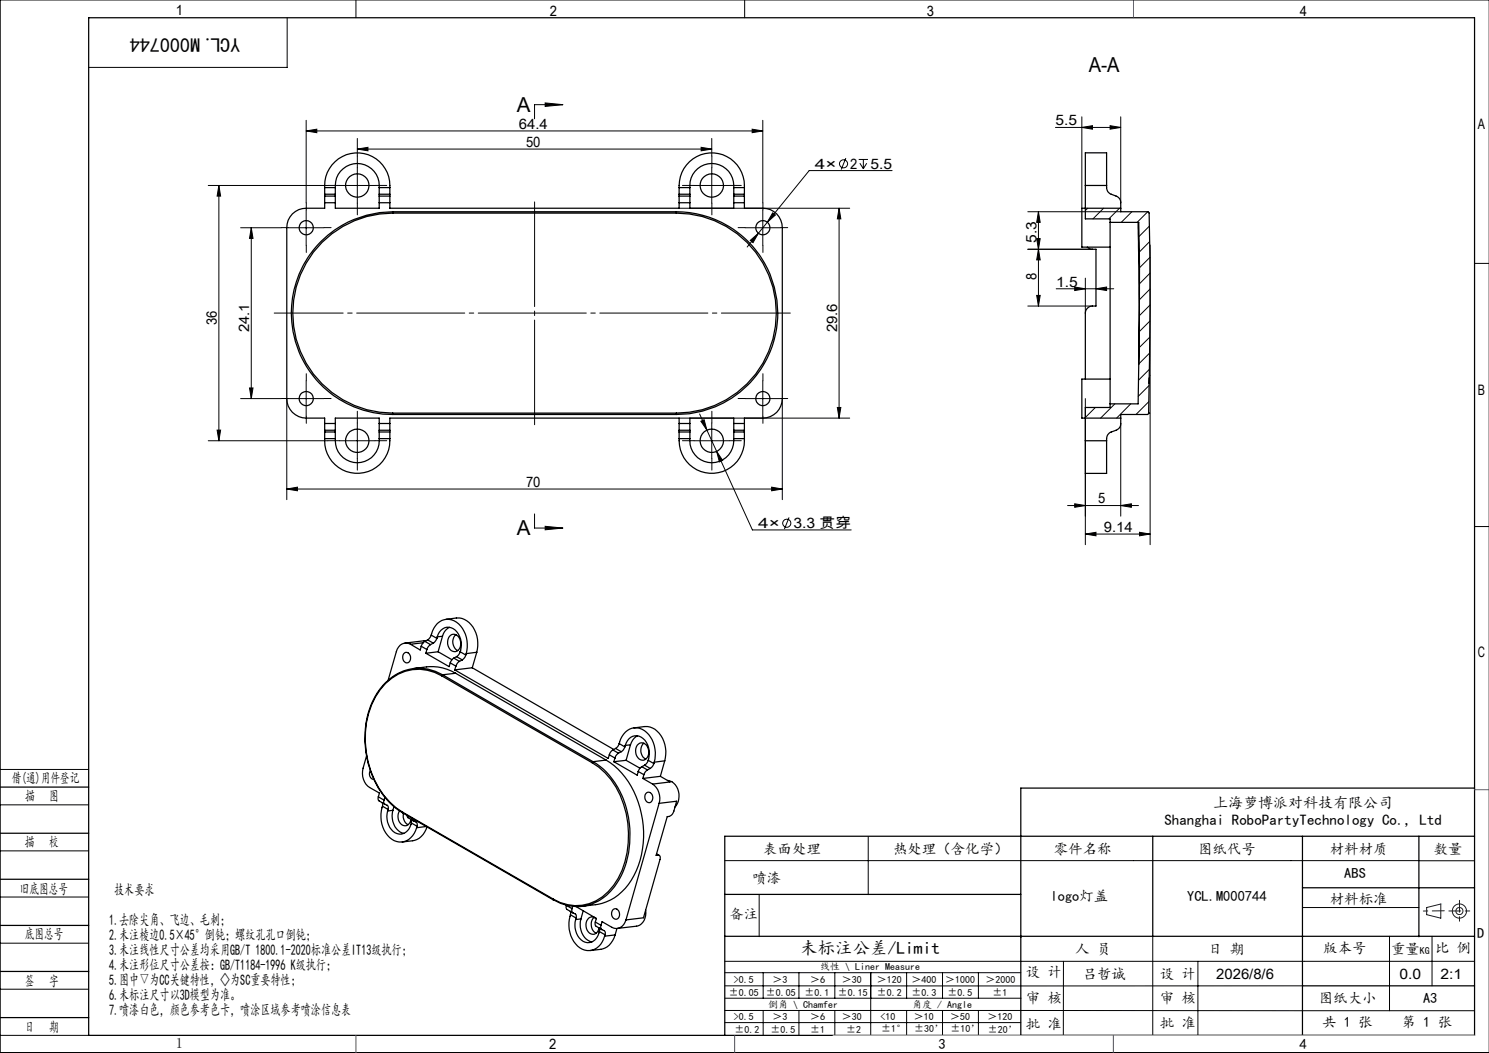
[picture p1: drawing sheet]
<svg xmlns="http://www.w3.org/2000/svg" width="420mm" height="297mm" viewBox="0 0 420 297" stroke-linecap="round" stroke-linejoin="round" font-family="sans-serif">
<g fill="none" stroke="#000" stroke-width=".28">
<path d="M100.4 0v5M210 0v5M420 0h-419.9v297h419.9M81 5v14h-56M86.4 36.9l3-.5v1zM86.4 33.9v23.3M86.4 36.9h128.8M100.8 39v5M153.8 29l5 .5-5 .5zM158.8 29.5h-8v4M200.8 39v5M212.2 36.4l3 .5-3 .5z"/>
<path d="M215.2 33.9v23.3M297.7 35.9h18.4M305.2 35.9l3-.4v.9zM305.2 32.9v25.8M313.1 35.5l3 .4-3 .5zM316.1 32.9v24.3M58.7 52.3h33.8M61.7 52.3l.5 3h-1zM61.7 52.3v72M86.4 59.2v10M95.8 52.3h10M100.8 42l3-.4v.9z"/>
<path d="M100.8 47.3v10M100.8 42h100M191.6 58.7h48.1M195.8 52.3h10M197.8 41.6l3 .4-3 .5zM200.8 47.3v10M215.2 59.2v10M236.7 58.7v59.2M236.7 58.7l.5 3h-1zM238.6 44.6l-1.3 3.2M242.2 45h2.6M242.5 46l1 1.6"/>
<path d="M243.5 45v2.6M244.5 46l-1 1.6M251.6 48.1h-23.4l-11.8 14.6M289.9 59.7h26.2M292.9 59.7v26.6M292.9 59.7l.5 3h-1zM306.8 58.7l-.7 .7M311.3 58.7l-3 3M315.8 58.7l-3 3M319.3 59.7l-3 3M323.7 59.7l-3 3M67.9 64.2h11.5"/>
<path d="M70.9 64.2l.5 3h-1zM70.9 64.2v48.2M81.4 64.2h10M210.2 64.2h10M211.6 67.8l2.3-2-1.5 2.6zM213.9 65.8l-3.2 3.9M216.4 62.7l-2.5 3.1M217.9 60l.8 .6-2.3 2.1zM292.4 67.3h1l-.5 3zM292.9 70.3l.5 3h-1zM306.1 78.5v9.8M308.2 70.3h-18.3"/>
<path d="M324.2 63.8l-2.9 2.9M324.3 68.2l-3 2.9M324.4 72.6l-3 2.9M324.4 77l-3 3M324.4 69.1v84.5M415.9 74.3h4.1M289.9 86.3h18.3M292.4 83.3h1l-.5 3zM297.9 81.5h16.2M303.1 81l3 .5-3 .4zM309.1 81.5l3-.5v.9zM324.2 99.6l-3 3.1"/>
<path d="M324.3 95.1l-3 3M324.3 90.6l-3 3M324.4 81.5l-3 3M324.4 86l-3 3M67.9 112.4h11.5M70.4 109.4h1l-.5 3zM80.9 112.4v28.5M81.4 112.4h10M86.4 107.4v10M100.8 119.3v10M191.6 117.9h48.1M197.3 116.8l2.1 4.5"/>
<path d="M197.7 118.8l.9-.4 .8 2.9zM200.8 119.3v10M210.2 112.4h10M215.2 107.4v10M220.7 112.4v28.5M236.2 114.9h1l-.5 3zM306.1 112.4v41.2M309 114.9l-2.9 2.9M314.5 113.9l-4.1 4M316.1 119.4v26.2M318.9 113.9l-3.9 4M324 113.3l-3.6 3.6"/>
<path d="M324.1 108.8l-3 3M324.2 104.2l-3.1 3M58.7 124.3h33.8M61.2 121.3h1l-.5 3zM80.9 137.9l3-.5v1zM80.9 137.9h139.8M95.8 124.3h10M195.8 124.3h10M199.4 121.3l2.7 6M202.1 127.3l1.7 2.6-.9 .4zM202.1 127.3l10.1 22.2h27.9M217.7 137.4l3 .5-3 .5z"/>
<path d="M150.8 145v3.9h8M153.8 148.4l5 .5-5 .5zM222.6 145.9l-1.3 3.3M301.1 142.6h20M303.1 142.1l3 .5-3 .5zM306.1 150.6l3-.5v1zM306.1 150.6h18.3M316.1 142.6l3-.5v1zM321.4 150.1l3 .5-3 .5zM415.9 148.5h4.1M0 217h25M0 227h25"/>
<path d="M0 240h25M244.9 236v16.3M0 253h25M204.4 242.7h195.8M214.1 252.4v11.8M367.4 256h32.8M400.2 242.8h15.7M0 266h25M0 279h25M204.4 271.1h211.5M204.4 278.1h163M204.4 274.4h83.5"/>
<path d="M215.3 274.4v7.1M225.4 274.4v7.1M235.5 274.4v7.1M245.6 274.4v17.6M255.7 274.4v7.1M265.9 274.4v7.1M276 274.4v7.1M300 271.1l-.1 21M325.2 264.1v27.9M337.9 271.1v20.9M391.9 264.1v21M403.9 264.1v14"/>
<path d="M0 292h25M204.4 285l211.5 .1M204.4 288.4h83.5M204.5 281.5h83.5M215.3 285v7M225.4 285v7M235.5 285v7M255.7 285v7M265.9 285v7M276 285v7M287.9 292h128"/>
<circle cx="237.9" cy="46.2" r="1.14"/>
<circle cx="221.9" cy="147.6" r="1.15"/>
</g>
<g fill="none" stroke="#191924" stroke-width=".28">
<path d="M402.4 256l4-1v4l-4-1z"/>
<circle cx="411.7" cy="257" r="1"/>
<circle cx="411.7" cy="257" r="2"/>
</g>
<path d="M222.9 88.3h-145.6" fill="none" stroke="#000" stroke-width=".28" stroke-dasharray="30.5 1.3 1.3 1.3" stroke-dashoffset="11"/>
<path d="M150.8 119.8v-62.9" fill="none" stroke="#000" stroke-width=".28" stroke-dasharray="30.5 1.3 1.3 1.3" stroke-dashoffset="1"/>
<g fill="none" stroke="#000" stroke-width=".28" stroke-dasharray="30.5 1.3 1.3 1.3">
<path d="M86.4 59.2v-2M95.8 52.3h-3.3M100.8 47.3v-3.3M100.8 57.3v3.3M105.8 52.3h3.3M195.8 52.3h-3.3M200.8 47.3v-3.3M200.8 57.3v3.3M205.8 52.3h3.3M215.2 59.2v-2M81.4 64.2h-2M86.4 69.2v2"/>
<path d="M91.4 64.2h2M210.2 64.2h-2M215.2 69.2v2M220.2 64.2h2M81.4 112.4h-2M86.4 107.4v-2M86.4 117.4v2M91.4 112.4h2M100.8 119.3v-3.3M200.8 119.3v-3.3M210.2 112.4h-2M215.2 107.4v-2"/>
<path d="M215.2 117.4v2M220.2 112.4h2M95.8 124.3h-3.3M100.8 129.3v3.3M105.8 124.3h3.3M195.8 124.3h-3.3M200.8 129.3v3.3M205.8 124.3h3.3"/>
</g>
<g fill="none" stroke="#000" stroke-width=".35">
<path d="M25 5h390.9v287h-390.9zM91.6 57.2v1.5h-5.2a5.4 5.4 0 0 0-5.5 5.5v48.2a5.5 5.5 0 0 0 5.5 5.5h5.2v1.5M91.6 55.3v1.9M91.6 52.9a9.2 9.2 0 0 1 9.2-9.8 9.2 9.2 0 0 1 9.2 9.8M91.6 52.9v1.9M91.6 54.8v.5M91.6 57.2h3M91.6 55.3h3M91.6 52.9h3M91.6 54.8h3M94.6 55.3v1.9M94.6 52.9a6.2 6.2 0 0 1 6.2-6.8 6.2 6.2 0 0 1 6.2 6.8"/>
<path d="M94.6 52.9v1.9M94.6 57.2v1.5h12.4v-1.5M94.6 54.8v.5M107 55.3v1.9M107 52.9v1.9M107 54.8v.5M107 57.2h3M107 55.3h3M107 52.9h3M107 54.8h3M110 55.3v1.9M110 52.9v1.9"/>
<path d="M110 57.2v1.5h81.6v-1.5M110 54.8v.5M110.8 59.7v.4M110.8 59.7a28.7 28.7 0 0 0-23.8 12.7 28.6 28.6 0 0 0 23.8 44.5M110.8 59.7h80M190.8 59.7v.4M190.8 59.7a28.7 28.7 0 0 1 26.4 17.7 28.6 28.6 0 0 1-26.4 39.5M191.6 55.3v1.9M191.6 52.9a9.2 9.2 0 0 1 9.2-9.8 9.2 9.2 0 0 1 9.2 9.8M191.6 52.9v1.9M191.6 54.8v.5M191.6 57.2h3"/>
<path d="M191.6 55.3h3M191.6 52.9h3M191.6 54.8h3M194.6 55.3v1.9M194.6 52.9a6.2 6.2 0 0 1 6.2-6.8 6.2 6.2 0 0 1 6.2 6.8M194.6 52.9v1.9M194.6 57.2v1.5h12.4v-1.5M194.6 54.8v.5M207 55.3v1.9M207 52.9v1.9M207 54.8v.5M207 57.2h3"/>
<path d="M207 55.3h3M207 52.9h3M207 54.8h3M210 57.2v1.5h5.2a5.4 5.4 0 0 1 5.5 5.5v48.2a5.5 5.5 0 0 1-5.5 5.5h-5.2v1.5M210 55.3v1.9M210 52.9v1.9M210 54.8v.5M306.1 52.3v-9.2h6v9.2M306.1 52.3v9.4h7v1M306.1 52.3h6M312.1 52.3a2.18 2.18 0 0 0 1.3 2.5l1.4 .5a1.91 1.91 0 0 1 1.3 1.9v2.5h7.7l.3 .3a938.3 938.3 0 0 1-.1 56.5M316.1 58.7h-10.9v11h7.9"/>
<path d="M110.8 60.1a28.2 28.2 0 0 0-28.2 28.2 28.2 28.2 0 0 0 28.2 28.2M110.8 60.1h80M190.8 60.1a28.2 28.2 0 0 1 28.2 28.2 28.2 28.2 0 0 1-28.2 28.2M306.7 69.7l1.1 .6h1.3v16a2.27 2.27 0 0 0-3 2v18.6M313.1 62.7h8.1a1257.2 1257.2 0 0 1-.2 51.2h-7.9M313.1 62.7v51.2M321.1 62.7l.2 22.8-.1 17.3M91.6 119.4v2M91.6 119.4h3M94.6 119.4v2M94.6 119.4v-1.5h12.4v1.5M107 119.4v2"/>
<path d="M107 119.4h3M110 119.4v2M110 119.4v-1.5h81.6v1.5M110.8 116.5v.4M110.8 116.9h80M110.8 116.5h80M190.8 116.5v.4M191.6 119.4v2M191.6 119.4h3M194.6 119.4v2M194.6 119.4v-1.5h12.4v1.5M207 119.4v2"/>
<path d="M207 119.4h3M210 119.4v2M313.1 106.9h-7.9v11h10.9M313.1 113.9v1h-7v9.4M324 116.5h.1M324 116.5l-.3 .4h-7.6v2.5a2 2 0 0 1-1.3 2l-1.4 .4a2.15 2.15 0 0 0-1.3 2.5M324.2 106.6l-.1 1.6M91.6 123.7a9.2 9.2 0 0 0 9.2 9.8 9.2 9.2 0 0 0 9.2-9.8M91.6 121.8v1.9M91.6 121.4v.4M91.6 121.4h3M91.6 123.7h3"/>
<path d="M91.6 121.8h3M94.6 123.7a6.2 6.2 0 0 0 6.2 6.8 6.2 6.2 0 0 0 6.2-6.8M94.6 121.8v1.9M94.6 121.4v.4M107 121.8v1.9M107 121.4v.4M107 121.4h3M107 123.7h3M107 121.8h3M110 121.8v1.9M110 121.4v.4M191.6 123.7a9.2 9.2 0 0 0 9.2 9.8 9.2 9.2 0 0 0 9.2-9.8"/>
<path d="M191.6 121.8v1.9M191.6 121.4v.4M191.6 121.4h3M191.6 123.7h3M191.6 121.8h3M194.6 123.7a6.2 6.2 0 0 0 6.2 6.8 6.2 6.2 0 0 0 6.2-6.8M194.6 121.8v1.9M194.6 121.4v.4M207 121.8v1.9M207 121.4v.4M207 121.4h3M207 123.7h3"/>
<path d="M207 121.8h3M210 121.8v1.9M210 121.4v.4M306.1 124.3v9.2h6v-9.2M306.1 124.3h6M121.6 179.1a4.8 4.8 0 0 1 5.8-4.3 7.8 7.8 0 0 1 4.1 9.6M121.6 179.1l-1 1.4M121.6 179.1l1.6 1M123.3 179.6a3.1 3.1 0 0 1 2.7-2.7 3.1 3.1 0 0 1 3.3 1.9 6 6 0 0 1 .5 5M123.3 179.6l-.1 .5M124.8 179.5l-1.5 .1M124.8 179.5l-1.2 4.3"/>
<path d="M125.8 174.7l2.9-.4a5.6 5.6 0 0 1 5.5 4.2l.6 2.8-.3 2.7M126.8 176.9a3.6 3.6 0 0 0-2 2.6M127.1 179.2a1.89 1.89 0 0 1 2.8 1.6 2.06 2.06 0 0 1-2.2 2.9 2.84 2.84 0 0 1-.6-4.5zM128.6 179a2.87 2.87 0 0 0 .5 4.5M108.5 192.8a21.8 21.8 0 0 0-5.6 16 25.1 25.1 0 0 0 7.3 17.9l3.5 2.6-.1-.2M113.8 184.4a1.17 1.17 0 0 1 1.5-.2 1.17 1.17 0 0 1 .5 1.4 1.14 1.14 0 0 1-1.1 1.4 1.14 1.14 0 0 1-1.1-1.4zM115.8 181.7a2.74 2.74 0 0 0-4 2.1l-2.3 8.1M115.8 181.7l2.7 1.6 .3-1M116.7 188.6a16.3 16.3 0 0 1 10.6 .7l1.2 .6M118.8 182.3l1.6 .9M119.4 181.3l-3.6 .4M119.8 180.9l-.7 .7-.3 .7"/>
<path d="M119.8 180.9l1.6 .9M120.1 184.3l6.6 3.7 .3-1M120.2 180.7l-6 .7M120.4 183.2l-.3 1.1M120.6 180.5l1.6 .9M120.6 180.5l-.8 .4M121.4 181.8l-.7 .8-.3 .6M122.2 181.4l-.8 .4M123.2 180.1l-1 1.3M123.6 183.8l3.9 2.3M123.6 183.8l-3.5 .5M124.6 190.6a12.9 12.9 0 0 0-17.4 3.9 25.7 25.7 0 0 0-.4 27.7 20.2 20.2 0 0 0 6.8 6.9"/>
<path d="M124.6 190.6l42.4 24.5M124.8 190.3l42.5 24.5M124.8 190.3l-.2 .3M124.8 190.3a12.9 12.9 0 0 0-15.1 1.4l-1.1 1M127 187l1.6 .9M128 185.6l-.6 .6-.4 .8M128 185.6l1.6 .9M128.3 188.9l43.3 25 .3-1M128.5 189.9l42.5 24.5M128.5 189.9l-3.7 .4M128.6 187.9l-.3 1M128.8 185.2l1.6 .9"/>
<path d="M128.8 185.2l-.8 .4M129.6 186.5l-.6 .6-.4 .8M129.8 183.8l-.4 .8-.6 .6M129.8 183.8l1.6 .9M130.4 186.1l-.8 .4M131.4 184.7l-.3 .7-.7 .7M131.5 184.4l-.1 .3M133.2 188.3l39.9 23.1M133.2 188.3l-4.9 .6M134.5 184l-3 .4M134.5 184l-1.3 4.3M103.4 213.2a10.7 10.7 0 0 0-1.1 5.8 4.6 4.6 0 0 0 1.9 3.1l2.8 1.6-.3 1.1"/>
<path d="M104.5 217.3a1.63 1.63 0 0 0 1 2.5M167 215.1a22.4 22.4 0 0 1 10.1 17.1 23.8 23.8 0 0 1-5.5 19.3 12.2 12.2 0 0 1-15.6 2.1M167.3 214.8a22.1 22.1 0 0 1 9.4 13.1 27.3 27.3 0 0 1-2.6 21.1 13 13 0 0 1-18 4.8M167.3 214.8l-.3 .3M171 214.4a23.8 23.8 0 0 1 10.4 18.4 23.3 23.3 0 0 1-6 18.7 12.9 12.9 0 0 1-7.4 3.7l-3.7 .4M171 214.4l-3.7 .4M171.9 212.9l1.6 .9M172.9 211.5l-.8 .8-.2 .6M172.9 211.5l1.5 .9M173.1 214.8l6.6 3.8 .3-1M173.5 213.8l-.4 1M173.6 211.1l1.6 .9"/>
<path d="M173.6 211.1l-.7 .4M174.4 212.4l-.7 .8-.2 .6M174.7 209.7a4.7 4.7 0 0 1 6.4-4 8.1 8.1 0 0 1 3.4 9.3M174.7 209.7l-.4 .8-.7 .6M174.7 209.7l1.5 1M175.2 212l-.8 .4M176.2 210.7l-.3 .8-.7 .5M176.4 210.3a3.1 3.1 0 0 1 2.6-2.8 3.1 3.1 0 0 1 3.4 1.9l.6 1.5a6.2 6.2 0 0 1-.2 3.6M176.4 210.3l-.2 .4M176.6 214.5l3.9 2.2M176.6 214.5l-3.5 .3M177.8 210.1l-1.4 .2"/>
<path d="M177.8 210.1l-1.2 4.4M178.8 205.3l3-.4a5.5 5.5 0 0 1 5.5 4.2l.5 2.8-.3 2.7M179.8 210.1a1.79 1.79 0 0 1 2-.4 1.79 1.79 0 0 1 1.1 1.7 2.18 2.18 0 0 1-1.8 3 2.77 2.77 0 0 1-1.3-4.3zM179.8 207.5a3.8 3.8 0 0 0-2 2.6M180 217.6l1.6 .9M181 216.2l-.6 .6-.4 .8M181 216.2l1.6 1M181.3 219.6l2.8 1.6M181.6 209.6a2.86 2.86 0 0 0 .5 4.5M181.6 218.5l-.3 1.1M181.8 215.8l1.6 .9M181.8 215.8l-.8 .4"/>
<path d="M182.6 217.2l-.6 .5-.4 .8M182.8 214.5l-.2 .6-.8 .7M182.8 214.5l1.6 .9M183.4 216.7l-.8 .5M184.4 215.4l-.2 .6-.8 .7M184.5 215l-.1 .4M186.3 219l2.7 1.6-4.9 .6M186.3 219l-5 .6M187.5 214.6l-3 .4M187.5 214.6l-1.2 4.4M0 222h25M0 235h25"/>
<path d="M106.7 224.8l.1 1 1.7 1M106.7 224.8l1.6 .9M107.8 226.4l.1 1M107.9 227.4a8.2 8.2 0 0 0 3.3 9.7 4.6 4.6 0 0 0 6.3-3.6M107.9 227.4l1.6 .9M108.3 225.7a.97 .97 0 0 0 .3 1.2l.8 .4 .1 1M108.5 224.9l-.2 .8M109.3 228.7a5.4 5.4 0 0 0 2.7 6.4 3.2 3.2 0 0 0 4-3M109.5 228.3l-.2 .4M110.8 228.6a5.4 5.4 0 0 0 2.7 6.3l.4 .2M110.8 228.6l-1.5 .1M111.1 227.5l-.3 1.1"/>
<path d="M112.7 228.7a2.76 2.76 0 0 0 1.4 4.2 1.92 1.92 0 0 0 1.9-1.8M113.6 229.1l42.4 24.5M113.6 229.3l42.5 24.5M113.8 229.4a2.94 2.94 0 0 0 1.3 3.2M114.8 230l.2 .6 1.7 1M116 231.1v1M116 232.1l1.6 .9M116.4 230.9l.2 .5 1 .7v.9M117.6 233l-.1 .5M120.2 233.1l-2.7 .4M120.4 233.2a5.2 5.2 0 0 1-4 3.9l-2.9 .4M182.4 223.6a1.48 1.48 0 0 1 1.8 .9 1.48 1.48 0 0 1-.8 1.8 1.54 1.54 0 0 1-1.5-1 1.54 1.54 0 0 1 .5-1.7z"/>
<path d="M184.1 221.2a5 5 0 0 1 1.8 5.4M185.9 226.6l5-.6-.8 2.8a1.93 1.93 0 0 1-1.9 1.5l-3.1 11 .5-.1M185.9 226.6l-9.3 32.9M188.3 220.1a4.4 4.4 0 0 1 2.7 6.6l-.6 .9M325.2 235.9v28.2M367.4 235.9v56.1M400.2 235.9v28.3M415.9 235.9h-211.5v56.1M415.9 222.3h-128v69.7M0 248h25M156 253.6l.1 .2M159.7 255.4v.6l.2 .5 1.7 1"/>
<path d="M159.7 255.4l1.7 .9M159.8 255.3l-.1 .1M160.9 257v1M160.9 258a8.3 8.3 0 0 0 3.3 9.7 4.6 4.6 0 0 0 6.3-3.6M160.9 258l1.6 .9M161.4 256.3a.9 .9 0 0 0 .2 1.2l.9 .5v.9M161.5 255.6l-.1 .7M162.4 259.4a5.3 5.3 0 0 0 2.6 6.3 3.2 3.2 0 0 0 4.1-3M162.5 255.7l5.7 3.3-.3 1.1M162.5 258.9l-.1 .5M163.9 259.2a5.1 5.1 0 0 0 3.1 6.5M163.9 259.2l-1.5 .2"/>
<path d="M164.5 256.9l-.6 2.3M167.6 258.7a2.9 2.9 0 0 0 .6 4.5M168.2 259.1a1.73 1.73 0 0 0-2.1-.3 1.73 1.73 0 0 0-.8 1.9 2.19 2.19 0 0 0 2.7 2.6 2.28 2.28 0 0 0 1-1.6M173 256.5a1.42 1.42 0 0 1 1.6 .5 1.42 1.42 0 0 1 0 1.7 1.13 1.13 0 0 1-1.4 .5 1.13 1.13 0 0 1-.7-1.3l.1-.8zM176.6 259.5a2.76 2.76 0 0 1-4 2l-2.8-1.5-.3 1M182.1 256.6a3.7 3.7 0 0 1-2.5 4.6l-5.5 .7M185.2 240.9l.4 .3M185.2 240.8l.7 .5M185.6 241.2a.78 .78 0 0 1 .6 1.2l-4.7 16.5-4.9 .6M204.4 252.3h83.5M367.4 250.4h48.5M0 261h25"/>
<path d="M0 274h25M167.9 260.1l.1 1 1.8 1.1M167.9 260.1l1.6 .9M169 261.8l.1 .9M169.1 262.7l1.6 1M169.5 261a1.05 1.05 0 0 0 .3 1.2l.6 .3a.92 .92 0 0 1 .3 1.2M170.7 263.7l-.2 .4M173.5 263.7a5.1 5.1 0 0 1-4 4.1l-3 .3M173.5 263.7l-3 .4M174 261.9l-.5 1.8M204.4 264.1h211.5M367.4 278.1h48.5"/>
<path d="M0 287h25"/>
<circle cx="100.8" cy="52.3" r="3.3"/>
<circle cx="200.8" cy="52.3" r="3.3"/>
<circle cx="86.4" cy="64.2" r="2.01"/>
<circle cx="215.2" cy="64.2" r="2.01"/>
<circle cx="86.4" cy="112.4" r="2.01"/>
<circle cx="215.2" cy="112.4" r="2.01"/>
<circle cx="100.8" cy="124.3" r="3.3"/>
<circle cx="200.8" cy="124.3" r="3.3"/>
</g>
<path d="M407.4 256.9l-5.9 .1M408.7 256.9h6M411.7 253.9v6" fill="none" stroke="#191924" stroke-width=".28" stroke-dasharray="6.3 1.3 1.3 1.3" stroke-dashoffset="3"/>
<path d="M235 292h180.9" fill="none" stroke="#c0c0c0" stroke-width=".28"/>
<path d="M319.7 0v5M415.9 222.7h4.1M100.4 292v5M207.2 292v5M314 292v5" fill="none" stroke="#00f" stroke-width=".28"/>
<path d="M406.4 255h.1" fill="none" stroke="#0ff" stroke-width=".28"/>
<g fill="#000">
<path d="M153.8 29l5 .5-5 .5zM153.8 148.4l5 .5-5 .5z"/>
<path d="M305.2 35.9l3-.4v.9zM313.1 35.5l3 .4-3 .5z"/>
<path d="M61.7 52.3l.5 3h-1zM61.2 121.3h1l-.5 3zM70.9 64.2l.5 3h-1zM70.4 109.4h1l-.5 3z"/>
<path d="M100.8 42l3-.4v.9zM197.8 41.6l3 .4-3 .5zM86.4 36.9l3-.5v1zM212.2 36.4l3 .5-3 .5zM197.7 118.8l1.7 2.5-.8-2.9zM202.1 127.3l.8 3 .9-.4zM211.6 67.8l.8 .6 1.5-2.6zM217.9 60l-1.5 2.7 2.3-2.1z"/>
<path d="M292.9 59.7l.5 3h-1zM292.4 67.3h1l-.5 3z"/>
<path d="M292.4 83.3h1l-.5 3zM292.9 70.3l.5 3h-1z"/>
<path d="M309.1 81.5l3-.5v.9zM303.1 81l3 .5-3 .4z"/>
<path d="M236.2 114.9h1l-.5 3zM236.7 58.7l.5 3h-1z"/>
<path d="M217.7 137.4l3 .5-3 .5zM80.9 137.9l3-.5v1z"/>
<path d="M316.1 142.6l3-.5v1zM303.1 142.1l3 .5-3 .5z"/>
<path d="M321.4 150.1l3 .5-3 .5zM306.1 150.6l3-.5v1z"/>
<circle cx="324" cy="116.5" r=".17"/>
</g>
<g font-size="5.8">
<text x="307.1" y="20.2">A-A</text>
<text x="145.8" y="31.6">A</text>
<text x="145.8" y="151">A</text>
</g>
<text font-size="5.6" x="67.7" y="10.6" transform="rotate(-180 67.7 10.6)">YCL.M000744</text>
<text font-size="4.9" x="225.7" y="269">未标注公差/Limit</text>
<g font-size="4.2">
<text x="342.2" y="227.9">上海萝博派对科技有限公司</text>
<text x="328.5" y="232.8">Shanghai RoboPartyTechnology Co., Ltd</text>
<text x="32.2" y="252.5">技术要求</text>
<text x="30.8" y="261">1.去除尖角、飞边、毛刺；</text>
<text x="30.8" y="265.2">2.未注棱边0.5×45°倒钝；螺纹孔孔口倒钝；</text>
<text x="30.8" y="269.4">3.未注线性尺寸公差均采用GB/T 1800.1-2020标准公差IT13级执行；</text>
<text x="30.8" y="273.7">4.未注形位尺寸公差按：GB/T1184-1996 K级执行；</text>
<text x="30.8" y="277.9">5.图中▽为CC关键特性，◇为SC重要特性；</text>
<text x="30.8" y="282.1">6.未标注尺寸以3D模型为准。</text>
<text x="30.8" y="286.4">7.喷漆白色，颜色参考色卡，喷涂区域参考喷涂信息表</text>
</g>
<g font-size="4.1">
<text x="49.6" y="4.3">1</text>
<text x="155.1" y="4.6">2</text>
<text x="261.4" y="4.6">3</text>
<text x="366.6" y="4.6">4</text>
<text x="297.7" y="35.4">5.5</text>
<text x="146.4" y="36.3">64.4</text>
<text x="148.4" y="41.4">50</text>
<text x="416.9" y="36.3">A</text>
<text x="229.9" y="47.7">4×</text>
<text x="239.8" y="47.7">2</text>
<text x="245.5" y="47.7">5.5</text>
<text x="292.4" y="68.5" transform="rotate(-90 292.4 68.5)">5.3</text>
<text x="292.4" y="78.9" transform="rotate(-90 292.4 78.9)">8</text>
<text x="297.9" y="80.9">1.5</text>
<text x="61.2" y="91.7" transform="rotate(-90 61.2 91.7)">36</text>
<text x="70.3" y="93.7" transform="rotate(-90 70.3 93.7)">24.1</text>
<text x="236.1" y="93.7" transform="rotate(-90 236.1 93.7)">29.6</text>
<text x="416.9" y="111.3">B</text>
<text x="148.4" y="137.3">70</text>
<text x="309.8" y="142">5</text>
<text x="213.8" y="149">4×</text>
<text x="223.8" y="149">3.3 贯穿</text>
<text x="311.4" y="150">9.14</text>
<text x="416.9" y="185.3">C</text>
<text x="3.3" y="220.9">借(通)用件登记</text>
<text x="7.1" y="226">描</text>
<text x="13.9" y="226">图</text>
<text x="7" y="238.9">描</text>
<text x="13.8" y="238.9">校</text>
<text x="215.3" y="240.8">表面处理</text>
<text x="251.9" y="240.8">热处理（含化学）</text>
<text x="297.3" y="240.8">零件名称</text>
<text x="337.9" y="240.8">图纸代号</text>
<text x="375.1" y="240.8">材料材质</text>
<text x="404.4" y="240.8">数量</text>
<text x="212.2" y="249">喷漆</text>
<text x="379.2" y="247.6">ABS</text>
<text x="5.6" y="252">旧底图总号</text>
<text x="296.4" y="254.2">logo灯盖</text>
<text x="334.9" y="254.2">YCL.M000744</text>
<text x="375.1" y="254.9">材料标准</text>
<text x="205.7" y="259.3">备注</text>
<text x="7" y="265">底图总号</text>
<text x="303.3" y="269">人 员</text>
<text x="340.8" y="269">日 期</text>
<text x="373.2" y="268.7">版本号</text>
<text x="392.4" y="269">重量</text>
<text x="404.8" y="268.7">比 例</text>
<text x="416.7" y="264.6">D</text>
<text x="289.3" y="275.5">设 计</text>
<text x="7" y="278">签</text>
<text x="13.8" y="278">字</text>
<text x="305.4" y="276">吕哲诚</text>
<text x="327.2" y="276">设 计</text>
<text x="343.1" y="276">2026/8/6</text>
<text x="394.8" y="276">0.0</text>
<text x="406.3" y="276">2:1</text>
<text x="289.3" y="283">审 核</text>
<text x="327.2" y="282.9">审 核</text>
<text x="372" y="283">图纸大小</text>
<text x="401.4" y="283">A3</text>
<text x="7" y="291">日</text>
<text x="13.8" y="291">期</text>
<text x="289.3" y="290.1">批 准</text>
<text x="327.2" y="290">批 准</text>
<text x="373" y="289.8">共 1 张</text>
<text x="395.4" y="289.8">第 1 张</text>
<text x="49.6" y="295.6">1</text>
<text x="154.9" y="296">2</text>
<text x="264.7" y="296">3</text>
<text x="366.6" y="296">4</text>
</g>
<g font-size="2.8">
<text x="400.5" y="269">KG</text>
<text x="231.3" y="273.6">线性 \ Liner Measure</text>
<text x="205.6" y="280.8">±0.05</text>
<text x="207" y="277.2">&gt;0.5</text>
<text x="216" y="280.8">±0.05</text>
<text x="217.9" y="277.2">＞3</text>
<text x="227" y="280.8">±0.1</text>
<text x="228.5" y="277.2">＞6</text>
<text x="236.3" y="280.8">±0.15</text>
<text x="237.5" y="277.2">＞30</text>
<text x="247.4" y="277.2">＞120</text>
<text x="247.4" y="280.8">±0.2</text>
<text x="257.1" y="277.2">＞400</text>
<text x="257.1" y="280.8">±0.3</text>
<text x="266.6" y="277.2">＞1000</text>
<text x="267.3" y="280.8">±0.5</text>
<text x="278" y="277.2">＞2000</text>
<text x="279.9" y="280.8">±1</text>
<text x="207" y="287.8">&gt;0.5</text>
<text x="216.6" y="284.3">倒角 \ Chamfer</text>
<text x="217.9" y="287.8">＞3</text>
<text x="228.5" y="287.8">＞6</text>
<text x="237.5" y="287.8">＞30</text>
<text x="248.4" y="287.8">&lt;10</text>
<text x="257.3" y="284.3">角度 / Angle</text>
<text x="257.8" y="287.8">＞10</text>
<text x="268" y="287.8">＞50</text>
<text x="278.5" y="287.8">＞120</text>
<text x="207.1" y="291.3">±0.2</text>
<text x="217.3" y="291.3">±0.5</text>
<text x="228.5" y="291.3">±1</text>
<text x="238.7" y="291.3">±2</text>
<text x="248.6" y="291.1">±1°</text>
<text x="257.8" y="291.1">±30’</text>
<text x="268.1" y="291.1">±10’</text>
<text x="278.6" y="291.2">±20’</text>
</g>
</svg>
